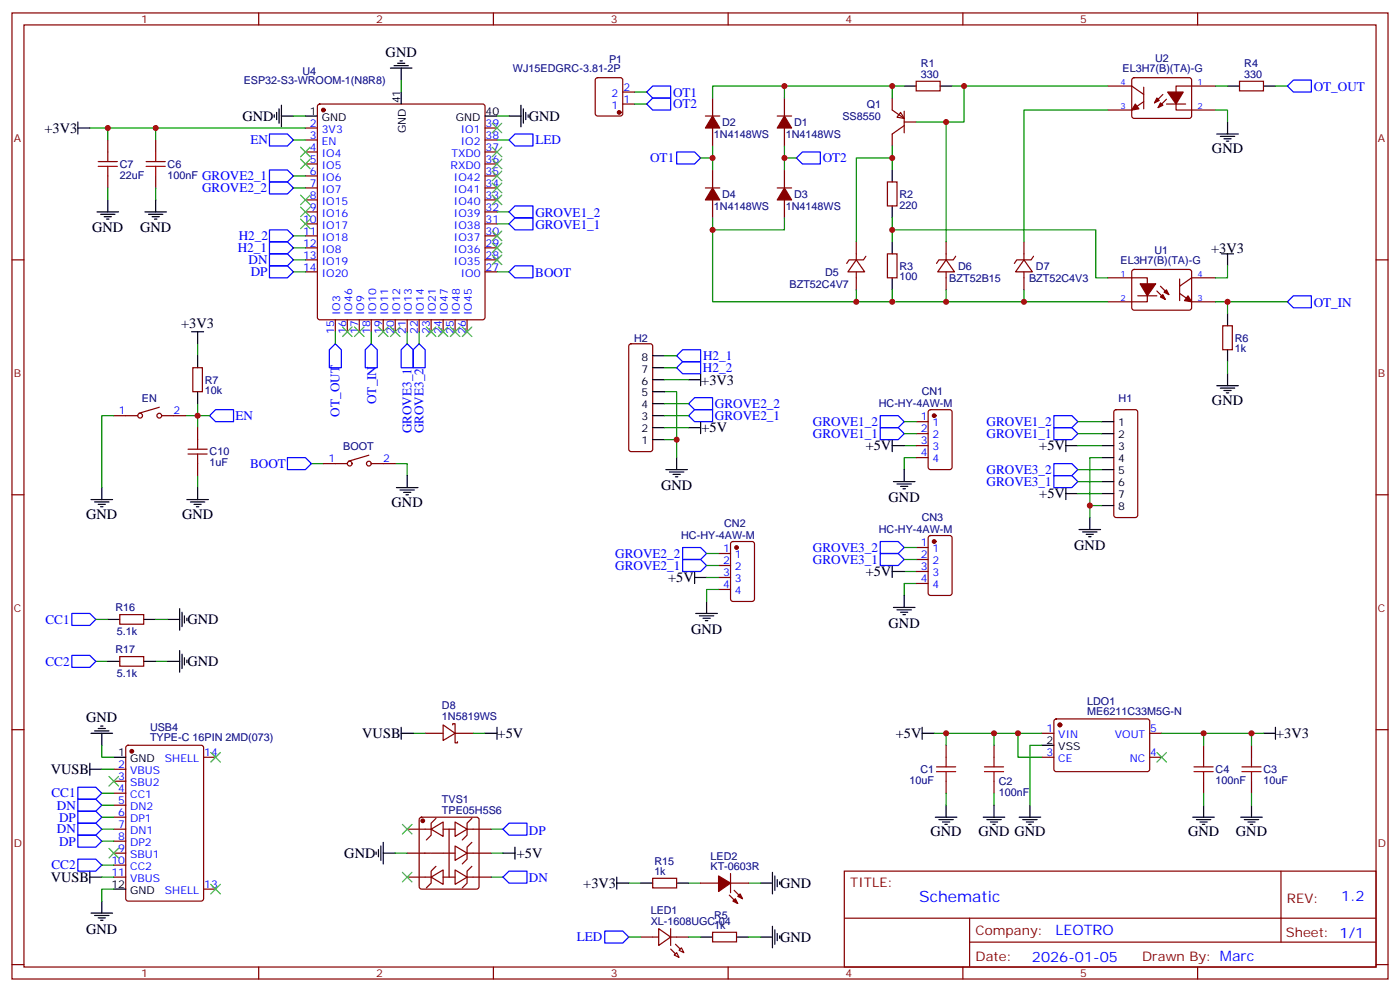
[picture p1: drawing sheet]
<svg xmlns="http://www.w3.org/2000/svg" width="412mm" height="292mm" viewBox="0 0 412 292" stroke-linecap="round" stroke-linejoin="round" font-family="sans-serif">
<g fill="none" stroke="#870000" stroke-width=".35">
<path d="M3.5 3.8h405.4v284.3h-405.4zM7.1 7.3h398.2v277.3h-398.2zM76.2 3.8v3.5M145.3 3.8v3.5M214.5 3.8v3.5M283.6 3.8v3.5M352.8 3.8v3.5M90 37.7h3.5M93.7 30.8l.5-.2h48l.5 .2 .2 .5v62.1l-.3 .5-.4 .2h-48l-.5-.2-.2-.5v-62.1zM142.9 37.7h3.5M175.6 23.1l.4-.2h6.7l.5 .2 .2 .5v9.8l-.2 .5-.5 .2h-6.7l-.5-.2-.2-.5v-9.8zM183.4 30.6h3.6"/>
<path d="M183.4 27.1h3.6M207.8 34.1h4.2M209.9 28.9v5.2M209.9 37.7v5.3M229 34.1h4.2M231.1 28.9v5.2M231.1 37.7v5.3M262.8 28.9v3.5l3.5 2.5M265.3 33.1l1 1.8-2.1-.4zM266.3 32.7v6.4M266.3 37l-3.5 2.4v3.6M266.3 35.9h3.6"/>
<path d="M269.9 23.9h7v2.8h-7zM326.3 25.3h7.1l3.5 2.5M333.6 23.1l.5-.2h16.5l.4 .7-.1 10.8-.6 .5-16.5-.1-.4-.7v-10.5zM336.9 29.9l-3.5 2.5h-7.1M336.9 25.7v6.3M342.5 27.8l-2.4 2.5M343.6 29.2l-2.5 2.5M343.6 30.6h5.6M358.1 25.3h-11.7v7.1h11.7M365.1 23.9h7.1v2.8h-7.1zM31.7 41.2v3.5M31.7 51.8v3.5"/>
<path d="M45.9 41.2v3.5M45.9 51.8v3.5M90 55.3h3.5M90 41.2h3.5M90 44.7h3.5M90 48.3h3.5M90 51.8h3.5M90 58.8h3.5M142.9 55.3h3.5M142.9 41.2h3.5M142.9 44.7h3.5M142.9 48.3h3.5"/>
<path d="M142.9 51.8h3.5M142.9 58.8h3.5M207.8 55.3h4.2M209.9 50v5.3M209.9 58.8v5.3M229 55.3h4.2M231.1 50v5.3M231.1 58.8v5.3M261.4 53.6h2.8v7h-2.8zM3.5 76.5h3.6M90 76.5h3.5M90 62.4h3.5"/>
<path d="M90 65.9h3.5M90 69.4h3.5M90 73h3.5M142.9 76.5h3.5M142.9 62.4h3.5M142.9 65.9h3.5M142.9 69.4h3.5M142.9 73h3.5M252.2 76.5l2.5 3.5h-4.9zM252.2 71.2v5.3M255.1 75.4l-.7 1.1h-4.3l-.7 1M261.4 74.7h2.8v7.1h-2.8z"/>
<path d="M278.7 76.5l2.5 3.5h-5zM278.7 71.2v5.3M281.5 75.4l-.7 1.1h-4.2l-.7 1M301.6 76.5l2.5 3.5h-4.9zM301.6 71.2v5.3M304.4 75.4l-.7 1.1h-4.2l-.7 1M333.6 79.5l.5-.2 16.5 .1 .4 .6-.1 10.9-.6 .4-16.5-.1-.4-.6v-10.6zM405.3 76.5h3.6M90 80h3.5M98.8 94.1v3.5M102.3 94.1v3.5M105.8 94.1v3.5"/>
<path d="M109.4 94.1v3.5M112.9 94.1v3.5M116.4 94.1v3.5M119.9 94.1v3.5M123.5 94.1v3.5M127 94.1v3.5M130.5 94.1v3.5M134.1 94.1v3.5M137.6 94.1v3.5M142.9 80h3.5M252.2 80v5.3M278.7 80v5.3"/>
<path d="M301.6 80v5.3M326.3 81.8h11.7v7h-11.7M335.1 87.1h5.7M340.8 85.7l2.5 2.4M341.8 84.2l2.5 2.5M347.5 86.4l3.5 2.4h7.1M347.5 82.1v6.4M358.1 81.8h-7.1l-3.5 2.4M360.2 95.9h2.8v7h-2.8zM46.9 119.9l-6 1.7M56.8 108.2h2.8v7.1h-2.8zM185.4 101.4l.5-.2h5.7l.5 .2 .2 .5v30.3l-.3 .5-.4 .2h-5.7l-.5-.2-.2-.5v-30.3z"/>
<path d="M33.5 122.3h7.1M47.6 122.3h7.1M58.2 125.9v3.5M58.2 136.5v3.5M95.2 136.5h7.1M108.7 134l-6 1.7M109.4 136.5h7M269.9 124.1h3.5M269.9 127.6h3.5M269.9 131.2h3.5M269.9 134.7h3.5M273.6 120.8l.5-.2h5.7l.6 .4 .1 16.5-.5 .7h-5.9l-.6-.4-.1-16.5z"/>
<path d="M328.3 120.8l.5-.2h5.6l.5 .2 .2 .5v30.3l-.2 .5-.5 .2h-5.6l-.5-.2-.2-.5v-30.3zM3.5 145.6h3.6M215.4 159.6l.5-.2h5.6l.7 .4v16.5l-.4 .7h-5.9l-.7-.4v-16.5zM273.6 157.8l.5-.2h5.7l.6 .5 .1 16.5-.5 .6-5.9 .1-.6-.5-.1-16.5zM405.3 145.6h3.6M211.7 162.9h3.5M211.7 166.4h3.5M211.7 170h3.5M211.7 173.5h3.5M269.9 161.1h3.5M269.9 164.7h3.5M269.9 168.2h3.5"/>
<path d="M269.9 171.7h3.5M35.3 180.9h7v2.8h-7zM35.3 193.3h7v2.8h-7zM3.5 214.8h3.6M37.3 219.6l.4-.2h21.6l.6 .4 .1 44.7-.5 .7h-21.8l-.6-.4-.1-44.7zM125.2 215.8h5.3M130.5 213.4l3.6 2.4-3.6 2.1zM133.3 213.4v-.4h.8v2.8M134.1 215.8v2.9h.7v-.4M134.1 215.8h5.2M278.7 219.4v3.5M292.8 219.4v3.5"/>
<path d="M306.9 215.8h3.5M310.7 211.8l.4-.2 27.1 .1 .5 .6-.1 14.4-.6 .4h-27.1l-.5-.7v-14.1zM338.7 215.8h3.5M354.5 219.4v3.5M368.7 219.4v3.5M405.3 214.8h3.6M33.5 226.4h3.5M33.5 229.9h3.5M33.5 233.5h3.5M33.5 237h3.5M60 222.9h3.5M278.7 229.9v3.6"/>
<path d="M292.8 229.9v3.6M306.9 222.9h3.5M338.7 222.9h3.5M354.5 229.9v3.6M368.7 229.9v3.6M33.5 251.1h3.5M33.5 244.1h3.5M33.5 258.2h3.5M33.5 240.5h3.5M33.5 247.6h3.5M33.5 254.6h3.5M119.9 251.1h6.9"/>
<path d="M119.9 244.1h7.1M119.9 258.2h7.1M123.7 240.7l.5-.2h16.2l.5 .2 .2 .5v19.8l-.2 .5-.5 .2h-16.2l-.5-.2-.2-.5v-19.8zM127 244.1l3.5-2.2v4.3zM127 258.2l3.5-2.2v4.3zM128.4 240.9l-1.4 1.4v3.5l-1.4 1.4M128.4 255l-1.4 1.4v3.5l-1.4 1.4M134.1 249l3.5 2.1-3.5 2.1zM134.1 241.9l3.5 2.2-3.5 2.1zM134.1 256l3.5 2.2-3.5 2.1zM139 247.9l-1.4 1.4v3.6l-1.4 1.4M139 240.9l-1.4 1.4v3.5l-1.4 1.4"/>
<path d="M139 255l-1.4 1.4v3.5l-1.4 1.4M139.3 251.1h5.3M139.3 244.1h5.3M139.3 258.2h5.3M192.3 258.5h7v2.8h-7zM206.4 259.9h5.3M215.2 259.9h5.3M215.2 257.1v5.6M248.7 256.4h156.6v28.2h-156.6zM377.3 256.4v20.9M60 261.7h3.5M188.7 275.8h5.3"/>
<path d="M194 273.3l3.6 2.5-3.6 2.5zM197.6 275.8h5.2M197.6 273.3v5M200 279.7l.7-.7 .7 1.4zM209.9 274.4h7.1v2.8h-7.1zM214.8 263.5l2.5 2.4M216.3 262l2.4 2.5M248.7 270.2h156.5M285.6 277.3h119.6M285.6 270.2v14.2M3.5 283.9h3.6M76.2 284.6v3.5"/>
<path d="M145.3 284.6v3.5M199.3 280.4l.7 1.4-1.4-.7zM214.5 284.6v3.5M283.6 284.6v3.5M352.8 284.6v3.5M405.3 283.9h3.6"/>
<circle cx="41.3" cy="122.3" r=".71"/>
<circle cx="46.9" cy="122.3" r=".71"/>
<circle cx="103" cy="136.5" r=".71"/>
<circle cx="108.7" cy="136.5" r=".71"/>
</g>
<g fill="#870000" stroke="#870000" stroke-width=".35">
<path d="M334.4 30.6l1.1 1.4-2.1 .4z"/>
<path d="M341.8 30.3l.7 .7-1.4 .7z"/>
<path d="M340.8 28.9l.7 .7-1.4 .7z"/>
<path d="M344 27.1h4.5l-2.1 3.5z"/>
<path d="M231.1 34.1l2.1 3.6h-4.2z"/>
<path d="M231.1 55.3l2.1 3.5h-4.2z"/>
<path d="M209.9 55.3l2.1 3.5h-4.2z"/>
<path d="M209.9 34.1l2.1 3.6h-4.2z"/>
<path d="M350 87.1l1 1.7-2.1-.3z"/>
<path d="M341.8 87.4l.7-.7 .8 1.4z"/>
<path d="M342.9 86l.7-.7 .7 1.4z"/>
<path d="M335.8 83.5h4.6l-2.4 3.6z"/>
<path d="M199 277.9l1.4 1.4z"/>
<path d="M197.6 279.3l1.4 1.4z"/>
<path d="M217.3 263.8l.7-.7 .7 1.4z"/>
<path d="M215.9 265.2l.7-.7 .7 1.4z"/>
<path d="M211.7 257.8l3.5 2.1-3.5 2.5z"/>
<circle cx="312.2" cy="213.4" r=".53"/>
<circle cx="124.5" cy="241.6" r=".53"/>
<circle cx="38.8" cy="221.1" r=".53"/>
<circle cx="95.2" cy="32.4" r=".53"/>
<circle cx="217" cy="161.1" r=".53"/>
<circle cx="275.2" cy="122.3" r=".53"/>
<circle cx="182.4" cy="33.1" r=".53"/>
<circle cx="275.2" cy="159.4" r=".53"/>
</g>
<g fill="none" stroke="#008700" stroke-width=".35">
<path d="M26.5 37.7h63.5M31.7 37.7v3.5M45.9 37.7v3.5M86.4 34.1h3.6M118.2 23.6v3.5M146.4 34.1h3.5M187 30.6h3.5M187 27.1h3.5M231.1 25.3v3.6M262.8 25.3v3.6M266.3 25.3h-56.4v3.6M278.7 35.9v35.3"/>
<path d="M280.5 25.3h45.8M284 25.3v10.6h-14.1M326.3 32.4h-24.7v38.8M358.1 32.4h3.5v3.5M358.1 25.3h3.5M375.7 25.3h3.5M31.7 55.3v3.5M45.9 55.3v3.5M86.4 41.2h3.6M86.4 51.8h3.6M86.4 55.3h3.6M146.4 41.2h3.5"/>
<path d="M206.4 46.5h3.5M209.9 43v7M231.1 43v7M231.1 46.5h3.5M262.8 46.5h-10.6v24.7M262.8 43v7M86.4 76.5h3.6M86.4 73h3.6M86.4 69.4h3.6M146.4 65.9h3.5M146.4 62.4h3.5M209.9 64.1v24.7h116.4"/>
<path d="M231.1 64.1v3.6h-21.2M262.8 67.7h60v14.1h3.5M262.8 64.1v7.1M361.6 78.2v3.6h-3.5M86.4 80h3.6M98.8 97.6v3.6M109.4 97.6v3.6M119.9 97.6v3.6M123.5 97.6v3.6M146.4 80h3.5M252.2 85.3v3.5M262.8 85.3v3.5"/>
<path d="M278.7 85.3v3.5M301.6 85.3v3.5M358.1 88.8h3.5v3.6M361.6 88.8h17.6M58.2 101.2v3.5M58.2 118.8v7.1M195.8 115.3h3.5v19.4M195.8 118.8h7M195.8 111.8h7M195.8 104.7h3.5M195.8 108.2h3.5M361.6 106.5v3.5"/>
<path d="M33.5 122.3h-3.5v21.2M54.7 122.3h7M58.2 140v3.5M91.7 136.5h3.5M116.4 136.5h3.5v3.5M195.8 122.3h7M195.8 129.4h3.5M195.8 125.9h7M266.3 131.2h3.6M266.3 127.6h3.6M266.3 124.1h3.6M269.9 134.7h-3.6v3.5"/>
<path d="M317.5 131.2h7.1M317.5 127.6h7.1M317.5 124.1h7.1M317.5 138.2h7.1M324.6 134.7h-3.6v17.6M317.5 145.3h7.1M317.5 141.7h7.1M321 148.8h3.6M208.1 170h3.6M208.1 166.4h3.6M208.1 162.9h3.6M211.7 173.5h-3.6v3.5"/>
<path d="M266.3 168.2h3.6M266.3 164.7h3.6M266.3 161.1h3.6M269.9 171.7h-3.6v3.6M28.2 182.3h3.5M28.2 194.7h3.5M45.9 182.3h3.5M45.9 194.7h3.5M30 219.4v3.5h3.5M121.7 215.8h3.5M139.3 215.8h3.6M275.2 215.8h31.7"/>
<path d="M278.7 215.8v3.6M292.8 215.8v3.6M299.9 215.8v7.1h7M306.9 219.4h-3.5v17.6M342.2 215.8h30M354.5 215.8v3.6M368.7 215.8v3.6M30 226.4h3.5M30 233.5h3.5M30 237h3.5M278.7 233.5v3.5M292.8 233.5v3.5"/>
<path d="M354.5 233.5v3.5M368.7 233.5v3.5M30 244.1h3.5M30 258.2h3.5M30 240.5h3.5M30 247.6h3.5M30 254.6h3.5M116.4 251.1h3.5M144.6 244.1h3.6M144.6 251.1h3.6M144.6 258.2h3.6M185.2 259.9h3.5"/>
<path d="M202.8 259.9h3.6M220.5 259.9h3.5M33.5 261.7h-3.5v3.5M185.2 275.8h3.5M202.8 275.8h3.6M220.5 275.8h3.5"/>
</g>
<g fill="none" stroke="#00f" stroke-width=".35">
<path d="M79.4 39.4h5.3l1.7 1.8-1.7 1.8h-5.3zM190.5 27.1l1.8-1.8h5.3v3.6h-5.3zM190.5 30.6l1.8-1.7h5.3v3.5h-5.3zM381 23.6h5.3v3.5h-5.3l-1.8-1.8zM79.4 53.6h5.3l1.7 1.7-1.7 1.8h-5.3zM79.4 50h5.3l1.7 1.8-1.7 1.8h-5.3zM149.9 41.2l1.8-1.8h5.3v3.6h-5.3zM199.3 44.7h5.3l1.8 1.8-1.8 1.8h-5.3zM234.6 46.5l1.8-1.8h5.3v3.6h-5.3zM79.4 74.7h5.3l1.7 1.8-1.7 1.7h-5.3zM79.4 78.2h5.3l1.7 1.8-1.7 1.8h-5.3zM79.4 71.2h5.3l1.7 1.8-1.7 1.7h-5.3z"/>
<path d="M79.4 67.7h5.3l1.7 1.7-1.7 1.8h-5.3zM151.7 60.6h5.3v3.5h-5.3l-1.8-1.7zM151.7 64.1h5.3v3.6h-5.3l-1.8-1.8zM149.9 80l1.8-1.8h5.3v3.6h-5.3zM381 87.1h5.3v3.5h-5.3l-1.8-1.8zM97 102.9l1.8-1.7 1.7 1.7v5.3h-3.5zM107.6 102.9l1.8-1.7 1.7 1.7v5.3h-3.5zM119.9 101.2l1.8 1.7v5.3h-3.5v-5.3zM123.5 101.2l1.7 1.7v5.3h-3.5v-5.3zM199.3 104.7l1.8-1.8h5.3v3.6h-5.3zM199.3 108.2l1.8-1.7h5.3v3.5h-5.3zM204.6 117.1h5.3v3.5h-5.3l-1.8-1.8z"/>
<path d="M61.7 122.3l1.8-1.7h5.3v3.5h-5.3zM84.7 134.7h5.3l1.7 1.8-1.7 1.7h-5.3zM204.6 120.6h5.3v3.5h-5.3l-1.8-1.8zM259.3 125.9h5.3l1.7 1.7-1.7 1.8h-5.3zM259.3 122.3h5.3l1.7 1.8-1.7 1.8h-5.3zM310.4 122.3h5.3l1.8 1.8-1.8 1.8h-5.3zM310.4 125.9h5.3l1.8 1.7-1.8 1.8h-5.3zM310.4 140h5.3l1.8 1.7-1.8 1.8h-5.3zM310.4 136.5h5.3l1.8 1.7-1.8 1.8h-5.3zM259.3 159.4h5.3l1.7 1.7-1.7 1.8h-5.3zM201.1 164.7h5.3l1.7 1.7-1.7 1.8h-5.3zM201.1 161.1h5.3l1.7 1.8-1.7 1.8h-5.3z"/>
<path d="M259.3 162.9h5.3l1.7 1.8-1.7 1.7h-5.3zM21.2 180.6h5.3l1.7 1.7-1.7 1.8h-5.3zM21.2 192.9h5.3l1.7 1.8-1.7 1.7h-5.3zM22.9 238.8h5.3l1.8 1.7-1.8 1.8h-5.3zM22.9 231.7h5.3l1.8 1.8-1.8 1.7h-5.3zM22.9 235.2h5.3l1.8 1.8-1.8 1.8h-5.3zM22.9 242.3h5.3l1.8 1.8-1.8 1.7h-5.3zM22.9 245.8h5.3l1.8 1.8-1.8 1.7h-5.3zM22.9 252.9h5.3l1.8 1.7-1.8 1.8h-5.3zM148.2 244.1l1.7-1.8h5.3v3.5h-5.3zM148.2 258.2l1.7-1.8h5.3v3.5h-5.3zM178.2 274h5.2l1.8 1.8-1.8 1.8h-5.2z"/>
</g>
<g fill="none" stroke="#000" stroke-width=".35">
<path d="M116.1 19.3h4.2M117.1 18.6h2.1M117.8 17.9h.7M22.9 37.7h3.6M22.9 35.9v3.5M80.8 33.8v.7M81.5 33.1v2.1M82.2 32v4.3M82.9 34.1h3.5M82.9 31v6.3M90 34.1h3.5M115 20h6.4"/>
<path d="M118.2 20v3.6M118.2 27.1v3.5M142.9 34.1h3.5M149.9 34.1h3.6M153.5 31v6.3M154.2 32v4.3M154.9 33.1v2.1M155.6 33.8v.7M266.3 25.3h3.6M276.9 25.3h3.6M358.4 39.4h6.4M361.6 25.3h3.5"/>
<path d="M361.6 35.9v3.5M372.2 25.3h3.5M31.7 58.8v3.6M45.9 58.8v3.6M262.8 50v3.6M359.5 40.1h4.2M360.5 40.9h2.2M361.2 41.6h.7M28.6 62.4h6.3M29.6 63.1h4.3M30.7 63.8h2.1M31.4 64.5h.7"/>
<path d="M42.7 62.4h6.3M43.7 63.1h4.3M44.8 63.8h2.1M45.5 64.5h.7M262.8 60.6v3.5M262.8 71.2v3.5M359.8 74.7h3.6M361.6 74.7v3.5M56.4 97.6h3.6M58.2 97.6v3.6M262.8 81.8v3.5M361.6 92.4v3.5"/>
<path d="M58.2 104.7v3.5M58.2 115.3v3.5M192.3 118.8h3.5M192.3 115.3h3.5M192.3 111.8h3.5M192.3 108.2h3.5M192.3 104.7h3.5M202.8 111.8h3.6M206.4 110v3.5M358.4 113.5h6.4M359.5 114.2h4.2M360.5 114.9h2.2"/>
<path d="M361.2 115.6h.7M361.6 102.9v3.6M361.6 110v3.5M119.9 140v3.5M192.3 125.9h3.5M192.3 129.4h3.5M192.3 122.3h3.5M196.1 138.2h6.4M197.2 138.9h4.2M198.3 139.6h2.1M199.3 134.7v3.5M202.8 125.9h3.6"/>
<path d="M206.4 124.1v3.5M262.8 129.4v3.5M262.8 131.2h3.5M266.3 138.2v3.5M314 131.2h3.5M314 129.4v3.5M324.6 131.2h3.5M324.6 124.1h3.5M324.6 127.6h3.5M324.6 134.7h3.5M324.6 138.2h3.5M26.8 147h6.4"/>
<path d="M27.9 147.7h4.2M28.9 148.4h2.1M29.6 149.2h.7M30 143.5v3.5M55 147h6.4M56.1 147.7h4.2M57.1 148.4h2.2M57.9 149.2h.7M58.2 143.5v3.5M116.8 143.5h6.3M117.8 144.2h4.3M118.9 144.9h2.1"/>
<path d="M119.6 145.6h.7M199 140.3h.7M263.2 141.7h6.3M264.2 142.5h4.3M265.3 143.2h2.1M266 143.9h.7M314 145.3h3.5M314 143.5v3.5M317.9 155.9h6.3M318.9 156.6h4.2M320 157.3h2.1M320.7 158h.7"/>
<path d="M321 152.3v3.6M324.6 141.7h3.5M324.6 145.3h3.5M324.6 148.8h3.5M52.9 179.1v6.4M204.6 170h3.5M204.6 168.2v3.5M208.1 177v3.6M262.8 166.4v3.6M262.8 168.2h3.5M263.2 178.8h6.3M264.2 179.5h4.3"/>
<path d="M266.3 175.3v3.5M31.7 182.3h3.6M31.7 194.7h3.6M42.3 182.3h3.6M42.3 194.7h3.6M49.4 182.3h3.5M49.4 194.7h3.5M52.9 191.5v6.3M53.6 180.2v4.2M53.6 192.5v4.3M54.3 181.3v2.1M54.3 193.6v2.1"/>
<path d="M55 182v.7M55 194.3v.7M205 180.6h6.3M206 181.3h4.3M207.1 182h2.1M207.8 182.7h.7M265.3 180.2h2.1M266 180.9h.7M26.8 215.8h6.4M27.9 215.1h4.2M28.9 214.4h2.1M29.6 213.7h.7"/>
<path d="M30 215.8v3.6M118.2 215.8h3.5M118.2 214.1v3.5M142.9 215.8h3.5M146.4 214.1v3.5M271.6 215.8h3.6M271.6 214.1v3.5M306.9 219.4h3.5M372.2 215.8h3.5M375.7 214.1v3.5M26.5 226.4h3.5M26.5 224.6v3.6"/>
<path d="M33.5 222.9h3.5M278.7 237v3.5M292.8 237v3.5M303.4 237v3.5M354.5 237v3.5M368.7 237v3.5M26.5 256.4v3.5M26.5 258.2h3.5M110.8 250.8v.7M111.5 250v2.2M112.2 249v4.2M112.9 251.1h3.5"/>
<path d="M112.9 247.9v6.4M148.2 251.1h3.5M151.7 249.3v3.6M181.7 259.9h3.5M181.7 258.2v3.5M188.7 259.9h3.6M199.3 259.9h3.5M224 259.9h3.5M227.5 256.8v6.3M228.2 257.8v4.2M229 258.9v2.1M229.7 259.6v.7"/>
<path d="M275.5 240.5h6.4M276.6 241.2h4.2M277.6 241.9h2.2M278.3 242.6h.7M289.6 240.5h6.4M290.7 241.2h4.2M291.7 241.9h2.2M292.5 242.6h.7M300.2 240.5h6.4M301.3 241.2h4.2M302.3 241.9h2.1M303 242.6h.7"/>
<path d="M351.4 240.5h6.3M352.4 241.2h4.3M353.5 241.9h2.1M354.2 242.6h.7M365.5 240.5h6.3M366.5 241.2h4.3M367.6 241.9h2.1M368.3 242.6h.7M26.8 268.7h6.4M27.9 269.5h4.2M28.9 270.2h2.1M29.6 270.9h.7"/>
<path d="M30 265.2v3.5M33.5 261.7h3.5M206.4 275.8h3.5M217 275.8h3.5M224 275.8h3.5M227.5 272.6v6.4M228.2 273.7v4.2M229 274.7v2.2M229.7 275.4v.8"/>
</g>
<g fill="none" stroke="#a10000" stroke-width=".35">
<path d="M28.9 49h5.7M28.9 47.6h5.7M31.7 44.7v2.9M31.7 49v2.8M43 49h5.7M43 47.6h5.7M45.9 44.7v2.9M45.9 49v2.8M55.4 133.6h5.6M55.4 132.2h5.6M58.2 129.4v2.8M58.2 133.6v2.9"/>
<path d="M275.9 227.1h5.6M275.9 225.7h5.6M278.7 222.9v2.8M278.7 227.1v2.8M290 227.1h5.6M290 225.7h5.6M292.8 222.9v2.8M292.8 227.1v2.8M351.7 227.1h5.7M351.7 225.7h5.7M354.5 222.9v2.8M354.5 227.1v2.8"/>
<path d="M365.8 227.1h5.7M365.8 225.7h5.7M368.7 222.9v2.8M368.7 227.1v2.8"/>
</g>
<g fill="none" stroke="#3c3" stroke-width=".35">
<path d="M145 36.3l2.8 2.8M147.8 36.3l-2.8 2.8M88.5 43.3l2.9 2.8M88.5 46.8l2.9 2.9M88.5 57.4l2.9 2.9M91.4 43.3l-2.9 2.8M91.4 46.8l-2.9 2.9M91.4 57.4l-2.9 2.9M145 43.3l2.8 2.8M145 46.8l2.8 2.9M145 50.4l2.8 2.8M145 53.9l2.8 2.8"/>
<path d="M145 57.4l2.8 2.9M147.8 43.3l-2.8 2.8M147.8 46.8l-2.8 2.9M147.8 50.4l-2.8 2.8M147.8 53.9l-2.8 2.8M147.8 57.4l-2.8 2.9M88.5 61l2.9 2.8M88.5 64.5l2.9 2.8M91.4 61l-2.9 2.8M91.4 64.5l-2.9 2.8M145 75.1l2.8 2.8M145 71.5l2.8 2.9"/>
<path d="M145 68l2.8 2.8M147.8 75.1l-2.8 2.8M147.8 71.5l-2.8 2.9M147.8 68l-2.8 2.8M100.9 96.2l2.8 2.9M103.7 96.2l-2.8 2.9M104.4 96.2l2.8 2.9M107.2 96.2l-2.8 2.9M111.5 96.2l2.8 2.9M114.3 96.2l-2.8 2.9M115 96.2l2.8 2.9M117.8 96.2l-2.8 2.9"/>
<path d="M125.6 96.2l2.8 2.9M128.4 96.2l-2.8 2.9M129.1 96.2l2.8 2.9M131.9 96.2l-2.8 2.9M132.6 96.2l2.9 2.9M135.5 96.2l-2.9 2.9M136.2 96.2l2.8 2.9M139 96.2l-2.8 2.9M32.1 228.5l2.8 2.9M34.9 228.5l-2.8 2.9M62.1 221.5l2.8 2.8M64.9 221.5l-2.8 2.8"/>
<path d="M340.8 221.5l2.8 2.8M343.6 221.5l-2.8 2.8M32.1 249.7l2.8 2.8M34.9 249.7l-2.8 2.8M118.5 242.6l2.9 2.9M118.5 256.8l2.9 2.8M121.4 242.6l-2.9 2.9M121.4 256.8l-2.9 2.8M62.1 260.3l2.8 2.8M64.9 260.3l-2.8 2.8"/>
</g>
<path d="M127 251.1h7.1M130.5 244.1h3.6M130.5 258.2h3.6M132.3 244.1v14.1M137.6 244.1h1.7M137.6 251.1h1.7M137.6 258.2h1.7" fill="none" stroke="#800000" stroke-width=".35"/>
<g fill="#c00">
<circle cx="58.2" cy="122.3" r=".88"/>
<circle cx="278.7" cy="215.8" r=".88"/>
<circle cx="368.7" cy="215.8" r=".88"/>
<circle cx="299.9" cy="215.8" r=".88"/>
<circle cx="354.5" cy="215.8" r=".88"/>
<circle cx="292.8" cy="215.8" r=".88"/>
<circle cx="209.9" cy="67.7" r=".88"/>
<circle cx="262.8" cy="25.3" r=".88"/>
<circle cx="262.8" cy="88.8" r=".88"/>
<circle cx="262.8" cy="67.7" r=".88"/>
<circle cx="262.8" cy="46.5" r=".88"/>
<circle cx="301.6" cy="88.8" r=".88"/>
<circle cx="284" cy="25.3" r=".88"/>
<circle cx="278.7" cy="88.8" r=".88"/>
<circle cx="278.7" cy="35.9" r=".88"/>
<circle cx="252.2" cy="88.8" r=".88"/>
<circle cx="231.1" cy="46.5" r=".88"/>
<circle cx="209.9" cy="46.5" r=".88"/>
<circle cx="231.1" cy="25.3" r=".88"/>
<circle cx="361.6" cy="88.8" r=".88"/>
<circle cx="31.8" cy="37.7" r=".88"/>
<circle cx="45.9" cy="37.7" r=".88"/>
<circle cx="321" cy="148.8" r=".88"/>
<circle cx="199.3" cy="129.4" r=".88"/>
</g>
<text font-size="4.6" fill="#00f" x="270.8" y="265.4">Schematic</text>
<g font-size="4.2">
<text x="113.6" y="16.8">GND</text>
<text x="71.4" y="35.6">GND</text>
<text x="155.8" y="35.6">GND</text>
<text x="13.1" y="39.1">+3V3</text>
<text x="357" y="45.1">GND</text>
<text x="27.2" y="68.4">GND</text>
<text x="41.3" y="68.4">GND</text>
<text x="356.8" y="74.4">+3V3</text>
<text x="53.4" y="96.6">+3V3</text>
<text x="206.6" y="113.2">+3V3</text>
<text x="357" y="119.2">GND</text>
<text x="206.7" y="127.3">+5V</text>
<text x="255" y="132.6">+5V</text>
<text x="306.2" y="132.6">+5V</text>
<text x="115.4" y="149.2">GND</text>
<text x="194.8" y="144.3">GND</text>
<text x="261.8" y="147.8">GND</text>
<text x="306.2" y="146.7">+5V</text>
<text x="25.4" y="152.7">GND</text>
<text x="53.6" y="152.7">GND</text>
<text x="316.4" y="161.9">GND</text>
<text x="196.8" y="171.4">+5V</text>
<text x="255" y="169.6">+5V</text>
<text x="55.2" y="183.7">GND</text>
<text x="261.8" y="184.8">GND</text>
<text x="203.6" y="186.6">GND</text>
<text x="55.2" y="196.1">GND</text>
<text x="25.4" y="212.6">GND</text>
<text x="106.7" y="217.2">VUSB</text>
<text x="146.6" y="217.2">+5V</text>
<text x="263.9" y="217.3">+5V</text>
<text x="375.9" y="217.3">+3V3</text>
<text x="15" y="227.8">VUSB</text>
<text x="274.1" y="246.2">GND</text>
<text x="288.2" y="246.2">GND GND</text>
<text x="350" y="246.2">GND</text>
<text x="364.1" y="246.2">GND</text>
<text x="101.4" y="252.5">GND</text>
<text x="152.2" y="252.5">+5V</text>
<text x="15" y="259.6">VUSB</text>
<text x="171.8" y="261.3">+3V3</text>
<text x="229.8" y="261.3">GND</text>
<text x="25.4" y="274.8">GND</text>
<text x="229.8" y="277.2">GND</text>
</g>
<g font-size="4.2" fill="#00f">
<text x="395.1" y="265.2">1.2</text>
<text x="310.9" y="275.2">LEOTRO</text>
<text x="304" y="283">2026-01-05</text>
</g>
<g font-size="3.9" fill="#00f">
<text x="198.3" y="28.5">OT1</text>
<text x="387" y="26.9">OT_OUT</text>
<text x="198.3" y="31.9">OT2</text>
<text x="73.7" y="42.4">EN</text>
<text x="157.7" y="42.4">LED</text>
<text x="191.5" y="47.7">OT1</text>
<text x="242.4" y="47.8">OT2</text>
<text x="59.5" y="53">GROVE2_1</text>
<text x="59.5" y="56.6">GROVE2_2</text>
<text x="157.7" y="64">GROVE1_2</text>
<text x="70.3" y="70.7">H2_2</text>
<text x="157.7" y="67.5">GROVE1_1</text>
<text x="70.1" y="74.2">H2_1</text>
<text x="73.2" y="77.8">DN</text>
<text x="73.9" y="81.3">DP</text>
<text x="157.7" y="81.4">BOOT</text>
<text x="387" y="90.4">OT_IN</text>
<text x="207.1" y="106">H2_1</text>
<text x="207.1" y="109.5">H2_2</text>
<text x="110.8" y="118.9" transform="rotate(-90 110.8 118.9)">OT_IN</text>
<text x="69.4" y="123.7">EN</text>
<text x="100" y="122.6" transform="rotate(-90 100 122.6)">OT_OUT</text>
<text x="210.6" y="120.1">GROVE2_2</text>
<text x="210.6" y="123.6">GROVE2_1</text>
<text x="239.5" y="125.4">GROVE1_2</text>
<text x="290.6" y="125.4">GROVE1_2</text>
<text x="121.2" y="127.5" transform="rotate(-90 121.2 127.5)">GROVE3_1</text>
<text x="124.7" y="127.5" transform="rotate(-90 124.7 127.5)">GROVE3_2</text>
<text x="239.5" y="128.9">GROVE1_1</text>
<text x="290.6" y="128.9">GROVE1_1</text>
<text x="73.7" y="137.7">BOOT</text>
<text x="290.6" y="143">GROVE3_1</text>
<text x="290.6" y="139.5">GROVE3_2</text>
<text x="181.2" y="167.7">GROVE2_1</text>
<text x="181.2" y="164.2">GROVE2_2</text>
<text x="239.5" y="165.9">GROVE3_1</text>
<text x="239.5" y="162.4">GROVE3_2</text>
<text x="13.4" y="183.6">CC1</text>
<text x="13.4" y="195.9">CC2</text>
<text x="15.2" y="234.7">CC1</text>
<text x="16.8" y="238.3">DN</text>
<text x="16.8" y="245.3">DN</text>
<text x="17.4" y="241.8">DP</text>
<text x="155.8" y="245.6">DP</text>
<text x="17.4" y="248.9">DP</text>
<text x="15.2" y="255.9">CC2</text>
<text x="155.8" y="259.7">DN</text>
<text x="169.9" y="277.1">LED</text>
</g>
<g font-size="3.9" fill="#800">
<text x="250.5" y="261">TITLE:</text>
<text x="379.1" y="265.7">REV:</text>
<text x="287.4" y="275.2">Company:</text>
<text x="378.7" y="275.8">Sheet: 1/1</text>
<text x="287.4" y="282.9">Date:</text>
<text x="336.4" y="282.9">Draw</text>
<text x="346.6" y="282.9">n By: Marc</text>
</g>
<g font-size="3.2" fill="#800">
<text x="41.6" y="6.8">1</text>
<text x="110.8" y="6.8">2</text>
<text x="179.9" y="6.8">3</text>
<text x="249.1" y="6.8">4</text>
<text x="318.2" y="6.8">5</text>
<text x="4.1" y="41.9">A</text>
<text x="405.9" y="41.9">A</text>
<text x="4.1" y="111.1">B</text>
<text x="405.9" y="111.1">B</text>
<text x="4.1" y="180.2">C</text>
<text x="405.9" y="180.2">C</text>
<text x="4.1" y="249.3">D</text>
<text x="405.9" y="249.3">D</text>
<text x="41.6" y="287.6">1</text>
<text x="110.8" y="287.6">2</text>
<text x="179.9" y="287.6">3</text>
<text x="249.1" y="287.6">4</text>
<text x="318.2" y="287.6">5</text>
</g>
<g font-size="3.2" fill="#000080">
<text x="89.1" y="22">U4</text>
<text x="151.1" y="21.2">WJ15EDGRC-3.81-2P</text>
<text x="179.4" y="18.6">P1</text>
<text x="271.3" y="22.9">330</text>
<text x="271.3" y="19.7">R1</text>
<text x="330.7" y="21.2">EL3H7(B)(TA)-G</text>
<text x="340.2" y="18.2">U2</text>
<text x="366.5" y="22.9">330</text>
<text x="366.5" y="19.7">R4</text>
<text x="71.8" y="24.7">ESP32-S3-WROOM-1(N8R8)</text>
<text x="248.1" y="35.3">SS8550</text>
<text x="255.3" y="31.7">Q1</text>
<text x="210.3" y="40.6">1N4148WS</text>
<text x="212.7" y="37.1">D2</text>
<text x="231.5" y="40.6">1N4148WS</text>
<text x="233.9" y="37.1">D1</text>
<text x="35.3" y="52.6">22uF</text>
<text x="35.3" y="49.4">C7</text>
<text x="49.4" y="52.6">100nF</text>
<text x="49.4" y="49.4">C6</text>
<text x="212.7" y="58.3">D4</text>
<text x="233.9" y="58.3">D3</text>
<text x="264.9" y="58.2">R2</text>
<text x="210.3" y="61.7">1N4148WS</text>
<text x="231.5" y="61.7">1N4148WS</text>
<text x="264.9" y="61.4">220</text>
<text x="330.1" y="77.6">EL3H7(B)(TA)-G</text>
<text x="340.1" y="74.7">U1</text>
<text x="243.1" y="81.1">D5</text>
<text x="264.9" y="82.5">100</text>
<text x="264.9" y="79.4">R3</text>
<text x="279.6" y="82.9">BZT52B15</text>
<text x="282.2" y="79.4">D6</text>
<text x="303.1" y="82.9">BZT52C4V3</text>
<text x="305.2" y="79.4">D7</text>
<text x="232.6" y="84.7">BZT52C4V7</text>
<text x="186.8" y="100.6">H2</text>
<text x="363.7" y="100.6">R6</text>
<text x="363.7" y="103.7">1k</text>
<text x="60.3" y="112.9">R7</text>
<text x="41.8" y="118.2">EN</text>
<text x="60.3" y="116.1">10k</text>
<text x="258.9" y="119.9">HC-HY-4AW-M</text>
<text x="271.5" y="116.3">CN1</text>
<text x="329.5" y="118.2">H1</text>
<text x="61.7" y="137.3">1uF</text>
<text x="61.7" y="134">C10</text>
<text x="101.1" y="132.3">BOOT</text>
<text x="213.3" y="155.1">CN2</text>
<text x="271.5" y="153.3">CN3</text>
<text x="200.7" y="158.7">HC-HY-4AW-M</text>
<text x="258.9" y="157">HC-HY-4AW-M</text>
<text x="34" y="179.9">R16</text>
<text x="34.5" y="187">5.1k</text>
<text x="34" y="192.3">R17</text>
<text x="34.5" y="199.3">5.1k</text>
<text x="130.2" y="208.8">D8</text>
<text x="320.3" y="207.4">LDO1</text>
<text x="44.2" y="215">USB4</text>
<text x="130.2" y="211.9">1N5819WS</text>
<text x="320.3" y="210.5">ME6211C33M5G-N</text>
<text x="44.2" y="218.2">TYPE-C 16PIN 2MD(073)</text>
<text x="271.1" y="227.6">C1</text>
<text x="358.1" y="227.5">C4</text>
<text x="372.2" y="227.6">C3</text>
<text x="267.9" y="230.7">10uF</text>
<text x="294.2" y="231.1">C2</text>
<text x="358.1" y="230.7">100nF</text>
<text x="372.2" y="230.7">10uF</text>
<text x="130.2" y="239.5">TPE05H5S6</text>
<text x="130.2" y="236.2">TVS1</text>
<text x="294.2" y="234.2">100nF</text>
<text x="192.7" y="257.5">1k</text>
<text x="192.7" y="254.5">R15</text>
<text x="209.3" y="256">KT-0603R</text>
<text x="209.3" y="253.1">LED2</text>
<text x="191.7" y="269.2">LED1</text>
<text x="191.7" y="272.3">XL-1608UGC-04</text>
<text x="210.4" y="273.3">1k</text>
<text x="210.4" y="270.4">R5</text>
</g>
<g font-size="3.2" fill="#00f">
<text x="180.1" y="28.5">2</text>
<text x="183.6" y="26.7">2</text>
<text x="180.1" y="32">1</text>
<text x="183.6" y="30.3">1</text>
<text x="91.3" y="37.3">2</text>
<text x="91.3" y="40.9">3</text>
<text x="94.8" y="39.1">3V3</text>
<text x="135.7" y="39.1">IO1</text>
<text x="143.1" y="40.9">38</text>
<text x="143.1" y="37.3">39</text>
<text x="91.3" y="44.4">4</text>
<text x="91.3" y="47.9">5</text>
<text x="94.8" y="42.6">EN</text>
<text x="94.8" y="46.1">IO4</text>
<text x="133" y="46.1">TXD0</text>
<text x="135.7" y="42.6">IO2</text>
<text x="143.1" y="47.9">36</text>
<text x="143.1" y="44.4">37</text>
<text x="91.3" y="51.4">6</text>
<text x="94.8" y="49.7">IO5</text>
<text x="94.8" y="53.2">IO6</text>
<text x="132.7" y="49.7">RXD0</text>
<text x="133.7" y="53.2">IO42</text>
<text x="143.1" y="51.4">35</text>
<text x="91.3" y="55">7</text>
<text x="91.3" y="58.5">8</text>
<text x="94.8" y="56.7">IO7</text>
<text x="133.7" y="56.7">IO41</text>
<text x="143.1" y="58.5">33</text>
<text x="143.1" y="55">34</text>
<text x="89.3" y="65.5">10</text>
<text x="91.3" y="62">9</text>
<text x="94.8" y="60.3">IO15</text>
<text x="94.8" y="63.8">IO16</text>
<text x="133.7" y="63.8">IO39</text>
<text x="133.7" y="60.3">IO40</text>
<text x="143.1" y="65.5">31</text>
<text x="143.1" y="62">32</text>
<text x="89.3" y="69.1">11</text>
<text x="94.8" y="67.3">IO17</text>
<text x="94.8" y="70.8">IO18</text>
<text x="133.7" y="70.8">IO37</text>
<text x="133.7" y="67.3">IO38</text>
<text x="143.1" y="69.1">30</text>
<text x="89.3" y="72.6">12</text>
<text x="89.3" y="76.1">13</text>
<text x="94.8" y="74.4">IO8</text>
<text x="94.8" y="77.9">IO19</text>
<text x="133.7" y="77.9">IO35</text>
<text x="133.7" y="74.4">IO36</text>
<text x="143.1" y="76.1">28</text>
<text x="143.1" y="72.6">29</text>
<text x="89.3" y="79.7">14</text>
<text x="94.8" y="81.4">IO20</text>
<text x="135.7" y="81.4">IO0</text>
<text x="143.1" y="79.7">27</text>
<text x="100.2" y="92.8" transform="rotate(-90 100.2 92.8)">IO3</text>
<text x="103.7" y="92.8" transform="rotate(-90 103.7 92.8)">IO46</text>
<text x="107.2" y="92.8" transform="rotate(-90 107.2 92.8)">IO9</text>
<text x="110.8" y="92.8" transform="rotate(-90 110.8 92.8)">IO10</text>
<text x="114.3" y="92.8" transform="rotate(-90 114.3 92.8)">IO11</text>
<text x="117.8" y="92.8" transform="rotate(-90 117.8 92.8)">IO12</text>
<text x="121.4" y="92.8" transform="rotate(-90 121.4 92.8)">IO13</text>
<text x="124.9" y="92.8" transform="rotate(-90 124.9 92.8)">IO14</text>
<text x="128.4" y="92.8" transform="rotate(-90 128.4 92.8)">IO21</text>
<text x="131.9" y="92.8" transform="rotate(-90 131.9 92.8)">IO47</text>
<text x="135.5" y="92.8" transform="rotate(-90 135.5 92.8)">IO48</text>
<text x="139" y="92.8" transform="rotate(-90 139 92.8)">IO45</text>
<text x="98.4" y="98.3" transform="rotate(-90 98.4 98.3)">15</text>
<text x="102" y="98.3" transform="rotate(-90 102 98.3)">16</text>
<text x="105.5" y="98.3" transform="rotate(-90 105.5 98.3)">17</text>
<text x="109" y="98.3" transform="rotate(-90 109 98.3)">18</text>
<text x="112.5" y="98.3" transform="rotate(-90 112.5 98.3)">19</text>
<text x="116.1" y="98.3" transform="rotate(-90 116.1 98.3)">20</text>
<text x="119.6" y="98.3" transform="rotate(-90 119.6 98.3)">21</text>
<text x="123.1" y="98.3" transform="rotate(-90 123.1 98.3)">22</text>
<text x="126.6" y="98.3" transform="rotate(-90 126.6 98.3)">23</text>
<text x="130.2" y="98.3" transform="rotate(-90 130.2 98.3)">24</text>
<text x="133.7" y="98.3" transform="rotate(-90 133.7 98.3)">25</text>
<text x="137.2" y="98.3" transform="rotate(-90 137.2 98.3)">26</text>
<text x="35" y="122">1</text>
<text x="51.2" y="122">2</text>
<text x="271.2" y="123.8">1</text>
<text x="274.7" y="125.5">1</text>
<text x="271.2" y="127.3">2</text>
<text x="271.2" y="130.8">3</text>
<text x="274.7" y="129">2</text>
<text x="96.8" y="136.1">1</text>
<text x="112.9" y="136.1">2</text>
<text x="271.2" y="134.3">4</text>
<text x="274.7" y="132.6">3</text>
<text x="274.7" y="136.1">4</text>
<text x="271.2" y="160.8">1</text>
<text x="213" y="162.6">1</text>
<text x="213" y="166.1">2</text>
<text x="216.5" y="164.3">1</text>
<text x="216.5" y="167.9">2</text>
<text x="271.2" y="164.3">2</text>
<text x="271.2" y="167.9">3</text>
<text x="274.7" y="162.6">1</text>
<text x="274.7" y="166.1">2</text>
<text x="213" y="169.6">3</text>
<text x="213" y="173.1">4</text>
<text x="216.5" y="171.4">3</text>
<text x="271.2" y="171.4">4</text>
<text x="274.7" y="169.6">3</text>
<text x="274.7" y="173.1">4</text>
<text x="216.5" y="174.9">4</text>
<text x="308.3" y="215.5">1</text>
<text x="338.8" y="215.5">5</text>
<text x="311.7" y="217.2">VIN</text>
<text x="328.4" y="217.2">VOUT</text>
<text x="34.8" y="226.1">2</text>
<text x="38.3" y="227.8">VBUS</text>
<text x="48.6" y="224.3">SHELL</text>
<text x="60.1" y="222.5">14</text>
<text x="308.3" y="222.5">3</text>
<text x="311.7" y="224.3">CE</text>
<text x="332.8" y="224.3">NC</text>
<text x="338.8" y="222.5">4</text>
<text x="34.8" y="229.6">3</text>
<text x="34.8" y="233.1">4</text>
<text x="38.3" y="231.4">SBU2</text>
<text x="34.8" y="236.6">5</text>
<text x="38.3" y="234.9">CC1</text>
<text x="38.3" y="238.4">DN2</text>
<text x="34.8" y="240.2">6</text>
<text x="34.8" y="243.7">7</text>
<text x="38.3" y="241.9">DP1</text>
<text x="38.3" y="245.5">DN1</text>
<text x="34.8" y="247.2">8</text>
<text x="34.8" y="250.8">9</text>
<text x="38.3" y="249">DP2</text>
<text x="32.8" y="254.3">10</text>
<text x="32.8" y="257.8">11</text>
<text x="38.3" y="252.5">SBU1</text>
<text x="38.3" y="256">CC2</text>
<text x="38.3" y="259.6">VBUS</text>
<text x="48.6" y="263.1">SHELL</text>
<text x="60.1" y="261.3">13</text>
</g>
<g font-size="3.2">
<text x="91.3" y="33.8">1</text>
<text x="94.8" y="35.6">GND</text>
<text x="117.8" y="30.4" transform="rotate(-90 117.8 30.4)">41</text>
<text x="134.3" y="35.6">GND</text>
<text x="143.1" y="33.8">40</text>
<text x="119.6" y="39.2" transform="rotate(-90 119.6 39.2)">GND</text>
<text x="188.9" y="106.1">8</text>
<text x="188.9" y="113.2">6</text>
<text x="188.9" y="109.6">7</text>
<text x="188.9" y="116.7">5</text>
<text x="188.9" y="123.8">3</text>
<text x="188.9" y="120.2">4</text>
<text x="329.4" y="125.5">1</text>
<text x="188.9" y="130.8">1</text>
<text x="188.9" y="127.3">2</text>
<text x="329.4" y="129">2</text>
<text x="329.4" y="132.6">3</text>
<text x="329.4" y="136.1">4</text>
<text x="329.4" y="139.6">5</text>
<text x="329.4" y="143.2">6</text>
<text x="329.4" y="146.7">7</text>
<text x="329.4" y="150.2">8</text>
<text x="308.3" y="219">2</text>
<text x="311.7" y="220.8">VSS</text>
<text x="34.8" y="222.5">1</text>
<text x="38.3" y="224.3">GND</text>
<text x="32.8" y="261.3">12</text>
<text x="38.3" y="263.1">GND</text>
</g>
<g font-size="2.5" fill="#00f">
<text x="330" y="25">4</text>
<text x="352.8" y="25">1</text>
<text x="330" y="32">3</text>
<text x="352.8" y="32">2</text>
<text x="330" y="81.4">1</text>
<text x="352.8" y="81.4">4</text>
<text x="330" y="88.5">2</text>
<text x="352.8" y="88.5">3</text>
</g>
</svg>
